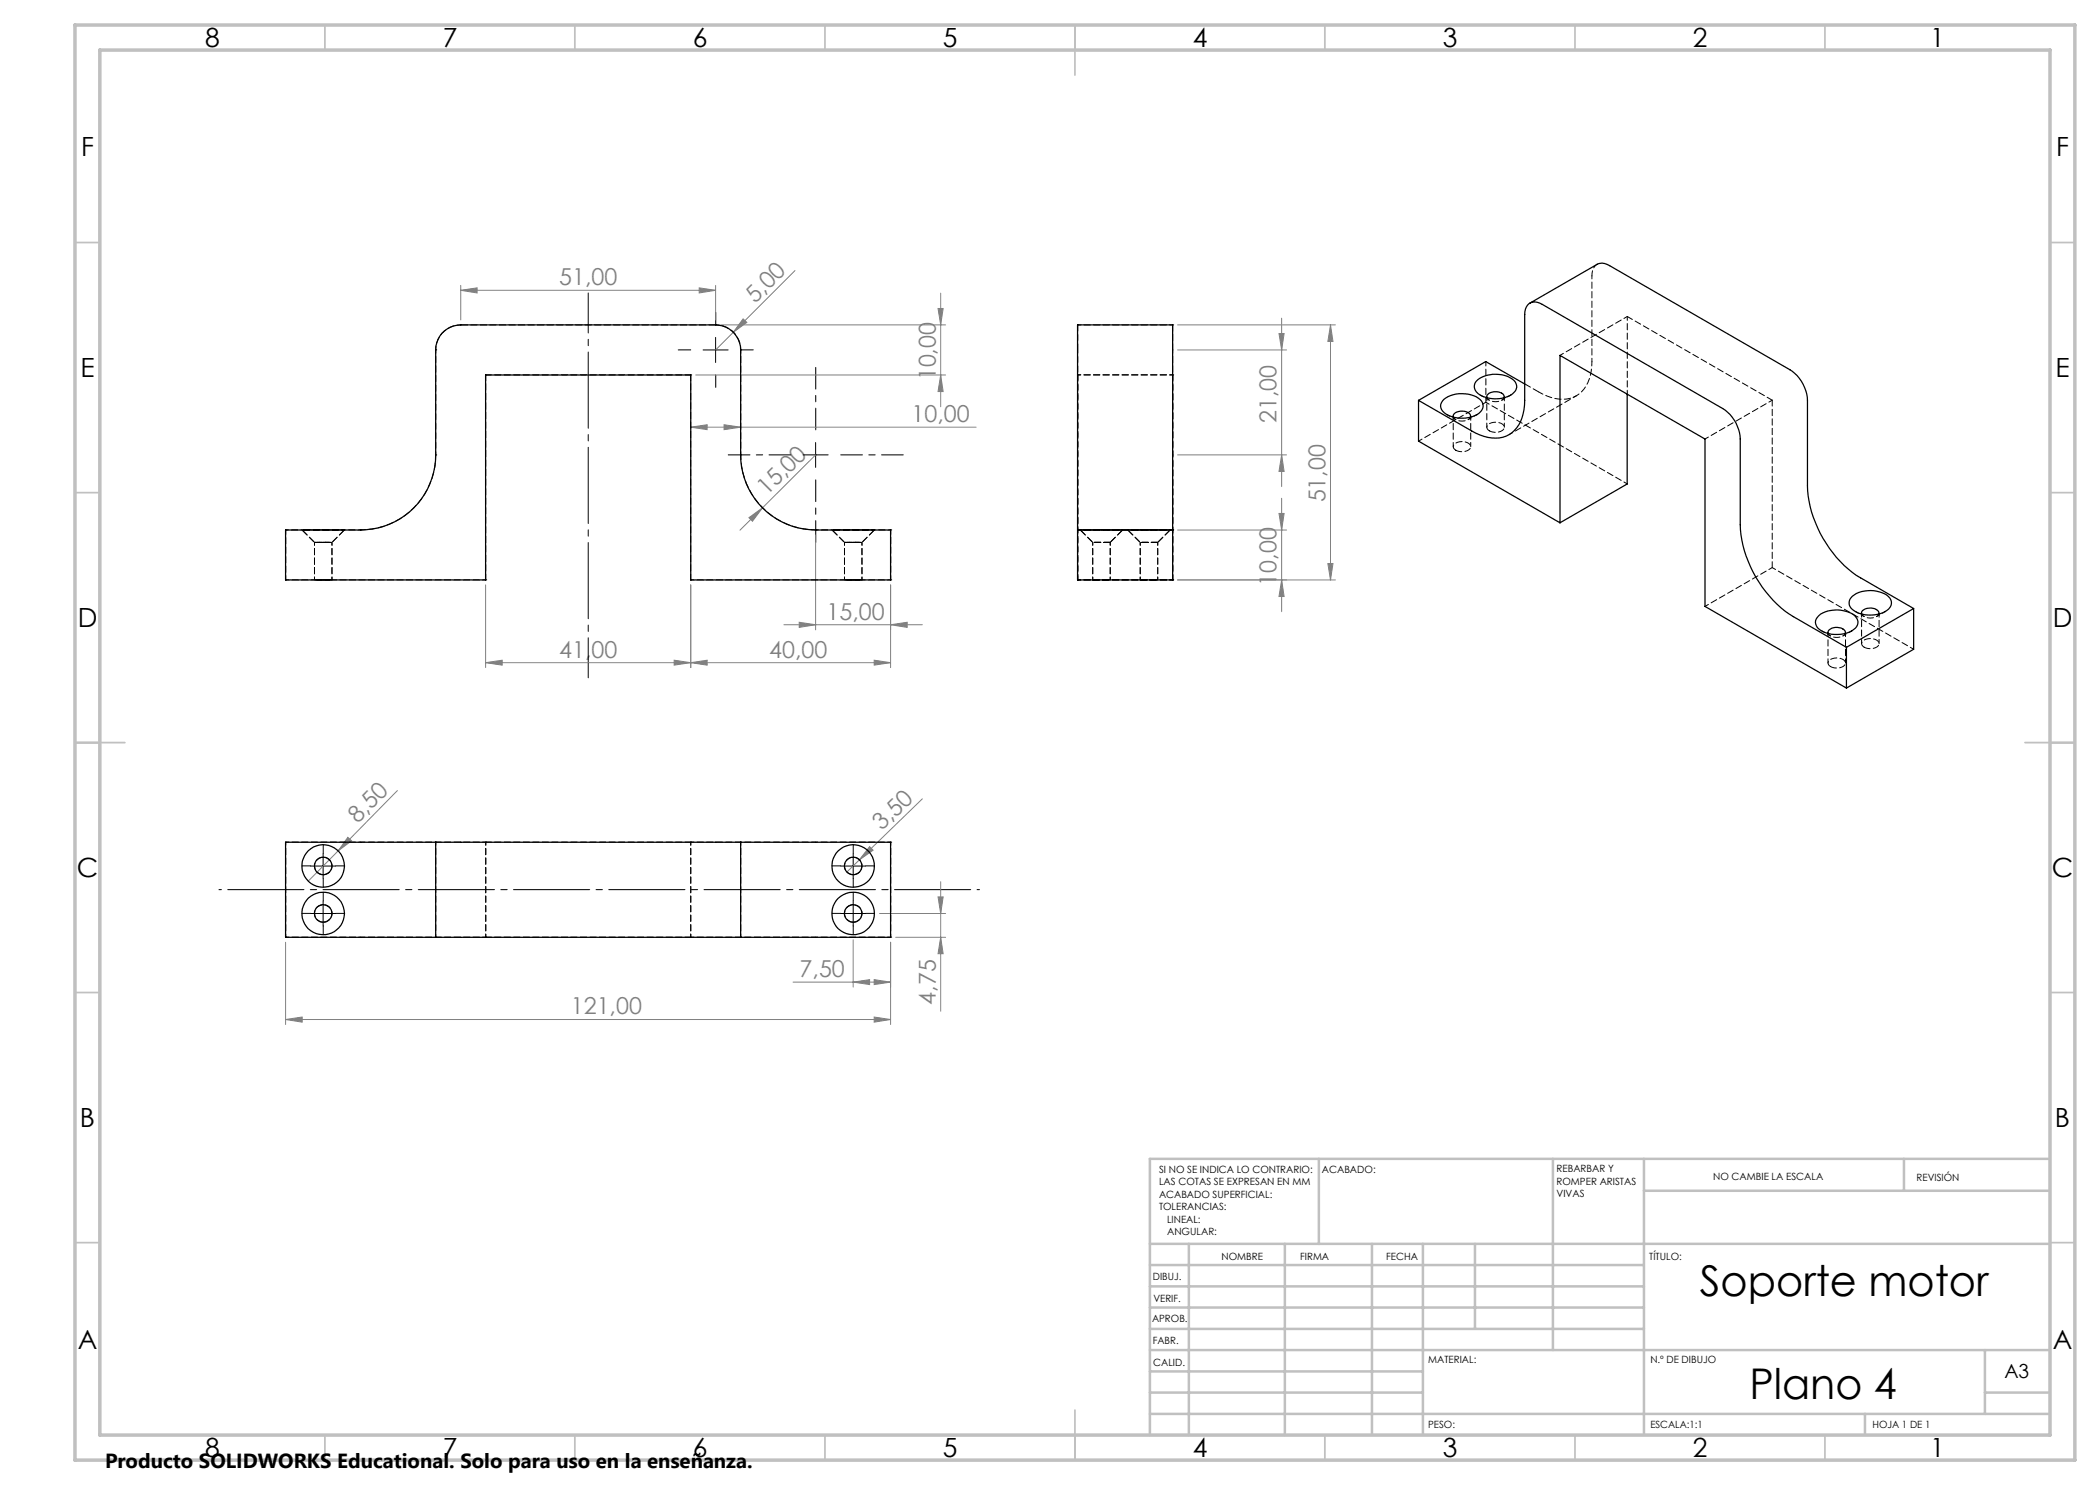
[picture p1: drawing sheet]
<svg xmlns="http://www.w3.org/2000/svg" width="420mm" height="297mm" viewBox="0 0 420 297" stroke-linecap="round" stroke-linejoin="round" font-family="sans-serif">
<g fill="none" stroke="#808080" stroke-width=".2">
<path d="M92.1 58.1l3.3-.5v1zM92.1 57.1v6.9M92.1 58.1h51M139.8 57.6l3.3 .5-3.3 .5zM143.1 57.1v6.9M159 54.1l-15.9 15.9M188.1 58.6v22.7M139.1 75h50M144.1 65h45M148.6 63.8l.8 .7-2.8 2zM187.6 61.7h1l-.5 3.3zM188.1 75l.5 3.3h-1z"/>
<path d="M235.5 65h31.6M235.5 70h21.8M255.8 66.7h1l-.5 3.3zM256.3 63.6v33.7M266.1 65v51M266.1 65l.5 3.3h-1zM138.1 85.4l3.3-.5v1zM138.1 85.4h57.1M144.8 84.9l3.3 .5-3.3 .5zM163.1 91l-10.6 10.6M235.5 91h21.8M256.3 99.7v22.6"/>
<path d="M256.3 91l.5 3.3h-1zM97.1 117v16.5M138.1 117v16.5M149.8 103.5l2.7-1.9-2 2.6zM152.5 101.6l-4.5 4.4M163.1 107v19M178.1 117v16.5M235.5 116h31.6M235.5 106h21.8M255.8 102.7h1l-.5 3.3zM256.3 116l.5 3.3h-1zM265.6 112.7h1l-.5 3.3z"/>
<path d="M97.1 132.5l3.3-.5v1zM97.1 132.5h81M134.8 132l3.3 .5-3.3 .5zM138.1 132.5l3.3-.5v1zM156.8 125h27.7M159.8 124.5l3.3 .5-3.3 .5zM174.8 132l3.3 .5-3.3 .5zM178.1 125l3.3-.5v1zM79.5 158.1l-11.9 12.1M184.5 159.8l-15.1 14.6M67.6 170.2l-5.9 6M69.6 167.5l.7 .7-2.7 2z"/>
<path d="M173.9 169.3l.7 .7-2.7 2zM187.6 179.4h1l-.5 3.3zM188.1 176.4v25.8M57.1 188.5v16.4M158.6 196.4h19.5M170.6 196.4l3.3-.5v1zM170.6 188v9.4M174.8 195.9l3.3 .5-3.3 .5zM175.9 182.7h13.2M178.1 188.5v16.4M179.1 187.5h10M188.1 187.5l.5 3.2h-1z"/>
<path d="M57.1 203.9l3.3-.5v1zM57.1 203.9h121M174.8 203.4l3.3 .5-3.3 .5z"/>
</g>
<path d="M158.1 91h-12.5M163.1 86v-12.5M163.1 96v12.5M168.1 91h12.5" fill="none" stroke="#000" stroke-width=".2" stroke-dasharray="15.2 1.3 1.3 1.3" stroke-dashoffset="10.9"/>
<g fill="none" stroke="#000" stroke-width=".2" stroke-dasharray="15.2 1.3 1.3 1.3">
<path d="M138.1 70h-2.5M143.1 65v-2.5M143.1 75v2.5M148.1 70h2.5M62.1 173.2h-1.7M64.6 170.7v-1.8M64.6 175.7v1.7M67.1 173.2h1.8M168.1 173.2h-1.7M170.6 170.7v-1.8M170.6 175.7v1.7M173.1 173.2h1.8"/>
<path d="M62.1 182.7h-1.7M64.6 180.2v-1.8M64.6 185.2v1.7M67.1 182.7h1.8M168.1 182.7h-1.7M170.6 180.2v-1.8M170.6 185.2v1.7M173.1 182.7h1.8"/>
</g>
<path d="M140.6 70h5M143.1 67.5v5M160.6 91h5M163.1 88.5v5M62.1 173.2h5M64.6 170.7v5M168.1 173.2h5M170.6 170.7v5M62.1 182.7h5M64.6 180.2v5M168.1 182.7h5M170.6 180.2v5" fill="none" stroke="#000" stroke-width=".2"/>
<path d="M117.6 58.6v77" fill="none" stroke="#000" stroke-width=".2" stroke-dasharray="15.2 1.3 1.3 1.3" stroke-dashoffset="7.2"/>
<path d="M195.9 177.9h-152.1" fill="none" stroke="#000" stroke-width=".2" stroke-dasharray="15.2 1.3 1.3 1.3" stroke-dashoffset="-1.8"/>
<g fill="none" stroke="#c0c0c0" stroke-width=".35">
<path d="M65 5v5M115 5v5M165 5v5M215 5v10M265 5v5M315 5v5M365 5v5M15 48.5h5M410 48.5h5M15 98.5h5M410 98.5h5M15 148.5h10"/>
<path d="M405 148.5h10M15 198.5h5M410 198.5h5M15 248.5h5M410 248.5h5M65 287v5M115 287v5M165 287v5M215 282v10M265 287v5M315 287v5M365 287v5"/>
</g>
<g fill="none" stroke="#c0c0c0" stroke-width=".5">
<path d="M263.8 231.8v17M310.6 231.8v38.2M328.8 231.8v55.2M328.8 238.2h81.2M380.8 231.8v6.4M410 231.8h-180v55.2M230 248.8h180M230 257.3h98.8M230 253h98.8M237.8 248.8v38.2M257 248.8v38.2M274.4 248.8v38.2"/>
<path d="M284.6 248.8v38.2M295 248.8v17M230 265.8h98.8M230 261.5h98.8M230 278.5h54.6M230 274.3h54.6M230 270h180M397 278.5h13M397 270v12.8M230 282.8h180M373 282.8v4.2"/>
</g>
<path d="M15 5h400v287h-400zM20 10h390v277h-390z" fill="none" stroke="#c0c0c0" stroke-width=".7"/>
<g fill="#808080">
<path d="M173.9 169.3l.7 .7-2.7 2z"/>
<path d="M149.8 103.5l2.7-1.9-2 2.6z"/>
<path d="M148.6 63.8l.8 .7-2.8 2z"/>
<path d="M69.6 167.5l.7 .7-2.7 2z"/>
<path d="M134.8 132l3.3 .5-3.3 .5zM97.1 132.5l3.3-.5v1zM139.8 57.6l3.3 .5-3.3 .5zM92.1 58.1l3.3-.5v1zM174.8 203.4l3.3 .5-3.3 .5zM57.1 203.9l3.3-.5v1zM174.8 195.9l3.3 .5-3.3 .5zM170.6 196.4l3.3-.5v1z"/>
<path d="M138.1 85.4l3.3-.5v1zM144.8 84.9l3.3 .5-3.3 .5z"/>
<path d="M138.1 132.5l3.3-.5v1zM174.8 132l3.3 .5-3.3 .5z"/>
<path d="M178.1 125l3.3-.5v1zM159.8 124.5l3.3 .5-3.3 .5z"/>
<path d="M265.6 112.7h1l-.5 3.3zM266.1 65l.5 3.3h-1z"/>
<path d="M188.1 75l.5 3.3h-1zM187.6 61.7h1l-.5 3.3zM256.3 91l.5 3.3h-1zM255.8 66.7h1l-.5 3.3zM188.1 187.5l.5 3.2h-1zM187.6 179.4h1l-.5 3.3z"/>
<path d="M255.8 102.7h1l-.5 3.3zM256.3 116l.5 3.3h-1z"/>
</g>
<g fill="none" stroke="#000" stroke-width=".25">
<path d="M88.3 66.7a5.2 5.2 0 0 1 3.8-1.7h51a5 5 0 0 1 5 5v21a15.1 15.1 0 0 0 15 15h15v10h-40v-41h-41v41h-40v-10h15a15.1 15.1 0 0 0 15-15v-21a5.3 5.3 0 0 1 1.2-3.3zM288.8 79.9a6.3 6.3 0 0 1 7.3 0 1.78 1.78 0 0 1-.7 3 6.2 6.2 0 0 1-6.8-.6 1.57 1.57 0 0 1 .2-2.4zM295.5 76a6.2 6.2 0 0 1 7.3 .1 1.65 1.65 0 0 1-.3 2.7 6.1 6.1 0 0 1-7.2-.4 1.61 1.61 0 0 1 .2-2.4zM297.4 79.5a1.18 1.18 0 0 1 1.4-1.2 1.49 1.49 0 0 1 2 1.2M304.9 76.8l-7.8-4.5-13.4 7.8M306 60.6l13.6-7.8a2.52 2.52 0 0 1 2.3 .3l36.1 20.8a7.7 7.7 0 0 1 3.5 6.1v17.2a23.3 23.3 0 0 0 10.6 18.4l10.6 6.1M325.4 78.8v18l-13.4 7.8M283.7 80.1l10.6 6.1a7.5 7.5 0 0 0 7.5 .7 7.5 7.5 0 0 0 3.1-6.8v-17.2a2.14 2.14 0 0 1 1.1-2.3 2.14 2.14 0 0 1 2.5 .3l36 20.8a7.7 7.7 0 0 1 3.6 6.1v17.1a23.3 23.3 0 0 0 10.6 18.4l10.6 6.2M283.7 80.1v8.1l28.3 16.4M290.7 83.4a1.05 1.05 0 0 1 1-1.1 1.91 1.91 0 0 1 2.4 .8v.3M215.5 106v-41h19v41M215.5 106h19"/>
<path d="M215.5 106v10h19v-10M312 104.6v-33.5l29 16.7v33.5l28.3 16.3M370.5 119.3a6.1 6.1 0 0 1 7.2 0 1.75 1.75 0 0 1-.7 3 6.3 6.3 0 0 1-6.8-.6 1.64 1.64 0 0 1 .3-2.4zM363.7 123.2a6.1 6.1 0 0 1 7.3 0 1.75 1.75 0 0 1-.7 3 6.3 6.3 0 0 1-6.8-.6 1.61 1.61 0 0 1 .2-2.4zM365.6 126.7a1.45 1.45 0 0 1 1.9-1.2l1.1 .3a.74 .74 0 0 1 .4 .9M369.3 129.5v8.1M372.3 122.8a1.45 1.45 0 0 1 1.9-1.2 1.29 1.29 0 0 1 1.6 1.2M382.7 121.7l-13.4 7.8M382.7 121.7v8.2l-13.4 7.7M87.1 168.4h61M87.1 168.4h-30v19.1h30M87.1 168.4v19.1"/>
<path d="M148.1 168.4h30v19.1h-30M148.1 168.4v19.1M87.1 187.5h61"/>
<circle cx="64.6" cy="173.2" r="1.75"/>
<circle cx="64.6" cy="173.2" r="4.3"/>
<circle cx="170.6" cy="173.2" r="4.2"/>
<circle cx="170.6" cy="173.2" r="1.75"/>
<circle cx="64.6" cy="182.7" r="1.76"/>
<circle cx="64.6" cy="182.7" r="4.3"/>
<circle cx="170.6" cy="182.7" r="4.2"/>
<circle cx="170.6" cy="182.7" r="1.76"/>
</g>
<g fill="none" stroke="#000" stroke-width=".2" stroke-dasharray="1.3 .6">
<path d="M87.1 70h.1M92.1 65h.1M97.1 75h.1M138.1 75h.1M143.1 65h.1M148.1 70h.1M215.5 65v5M215.5 65h.1M215.5 75h.1M234.5 65h.1M234.5 75h.1M234.5 70v-5"/>
<path d="M304.9 76.8l2.9 1.6M87.1 91h.1M148.1 91h.1M291.2 90a2.4 2.4 0 0 0 2.9-.4 .97 .97 0 0 0-1-1.2 2.08 2.08 0 0 0-2.4 .8 .8 .8 0 0 0 .5 .8M297.9 86.2a2.4 2.4 0 0 0 2.9-.5 .97 .97 0 0 0-.9-1.2 2.08 2.08 0 0 0-2.5 .8 .8 .8 0 0 0 .5 .9M57.1 106h.1M57.1 116h.1M64.6 116h1.8h-3.5h1.7M64.6 108.5h-1.7h3.5h-1.8M65.1 108.5h-2.2h3.5h-1.3M72.1 106h.1M97.1 116h.1"/>
<path d="M138.1 116h.1M163.1 106h.1M170.6 116h1.8h-3.5h1.7M170.6 108.5h-1.7h3.5h-1.8M171.1 108.5h-2.2h3.5h-1.3M178.1 106h.1M178.1 116h.1M215.5 116h.1M215.5 106h.1M218.5 116h3.5h-3.5M222 108.5h-3.5h3.5M222 108.5h-3.4h3.4"/>
<path d="M228 116h3.5h-3.5M231.5 108.5h-3.5h3.5M231.5 108.5h-3.4h3.4M234.5 106h.1M234.5 116h.1M366.1 133.3a2.4 2.4 0 0 0 2.9-.4 .97 .97 0 0 0-.9-1.2 2.08 2.08 0 0 0-2.5 .8 .8 .8 0 0 0 .5 .8M372.8 129.4a2.4 2.4 0 0 0 3-.4 .97 .97 0 0 0-1-1.2 2.08 2.08 0 0 0-2.5 .8 .8 .8 0 0 0 .5 .8M57.1 168.4h.1M87.1 168.4h.1M97.1 168.4h.1M138.1 168.4h.1M148.1 168.4h.1"/>
<path d="M178.1 168.4h.1M57.1 187.4h.1M87.1 187.4h.1M97.1 187.4h.1M138.1 187.4h.1M148.1 187.4h.1M178.1 187.4h.1"/>
</g>
<g fill="none" stroke="#000" stroke-width=".2" stroke-dasharray="1.3 .6" stroke-dashoffset=".7">
<path d="M234.5 75h-19M234.5 65h-19M62.9 108.5v7.5M66.4 116v-7.5M68.9 106h-8.5h8.5M168.9 108.5v7.5M172.4 116v-7.5M174.9 106h-8.5h8.5M215.5 106h19M218.5 108.5v7.5M220.3 106h-4.3h8.5h-4.2M222 116v-7.5"/>
<path d="M228 108.5v7.5M229.8 106h-4.3h8.5h-4.2M231.5 116v-7.5M234.5 106h-19M234.5 116h-19M57.1 168.4v19M87.1 168.4v19M97.1 168.4v19M138.1 168.4v19M148.1 187.4v-19M178.1 187.4v-19"/>
</g>
<g fill="none" stroke="#000" stroke-width=".2" stroke-dasharray="1.3 .6" stroke-dashoffset=".5">
<path d="M87.1 70a5 5 0 0 1 5-5M143.1 65a5 5 0 0 1 5 5M297.4 79.5a2.21 2.21 0 0 0 3.4 0M325.5 63.3l-13.5 7.8M325.5 63.3v15.5M290.7 83.4a2.21 2.21 0 0 0 3.4 0M297.2 80.5l28.3 16.3M297.2 80.5l-13.5 7.7M301.8 86.9l13.5-7.7M354.4 80l-13.4 7.8M354.4 113.5l-13.4 7.8M354.4 113.5l28.3 16.3"/>
<path d="M365.6 126.7a2.21 2.21 0 0 0 3.5 0M372.4 122.8a2.21 2.21 0 0 0 3.4 0"/>
</g>
<path d="M318.4 55.1a2.46 2.46 0 0 1 1-2.3M148.1 91a15 15 0 0 0 15 15M72.1 106a15 15 0 0 0 15-15" fill="none" stroke="#000" stroke-width=".2" stroke-dasharray="1.3 .6" stroke-dashoffset=".3"/>
<g fill="none" stroke="#000" stroke-width=".2" stroke-dasharray="1.3 .6" stroke-dashoffset=".4">
<path d="M297.2 72.3v8.2M297.4 79.3v6.2M307.8 78.4a7.5 7.5 0 0 0 7.5 .8 7.5 7.5 0 0 0 3.1-6.9M290.6 83.2v6.1M294.1 89.3v-6.1M300.9 85.5v-6.2M57.1 106v10M178.1 116v-10M215.5 116v-10M234.5 106v10M365.6 126.5v6.1M369.1 132.6v-6.1"/>
<path d="M372.3 122.6v6.1M375.8 128.7v-6.1"/>
</g>
<path d="M215.5 91v15M57.1 106h15M178.1 106h-15M234.5 106v-15" fill="none" stroke="#000" stroke-width=".2" stroke-dasharray="1.3 .6" stroke-dashoffset=".8"/>
<path d="M97.1 75v41M138.1 75h-41M215.5 75v41M234.5 75v41M354.4 80l-28.9-16.7M138.1 116v-41M215.5 116v-41M234.5 116v-41M354.4 113.5v-33.5M138.1 168.4h-41M138.1 187.4h-41" fill="none" stroke="#000" stroke-width=".2" stroke-dasharray="1.3 .6" stroke-dashoffset=".1"/>
<path d="M143.1 65h-51M64.6 174.9a1.75 1.75 0 0 0 1.6-2.5 1.75 1.75 0 0 0-2.9-.3 1.75 1.75 0 0 0 .9 2.8h.4M170.6 174.9a1.75 1.75 0 0 0 1.6-2.5 1.75 1.75 0 0 0-2.9-.3 1.75 1.75 0 0 0 .9 2.8h.4M64.6 184.4a1.75 1.75 0 0 0 1.6-2.5 1.75 1.75 0 0 0-2.9-.3 1.75 1.75 0 0 0 .9 2.8h.4M170.6 184.4a1.75 1.75 0 0 0 1.6-2.5 1.75 1.75 0 0 0-2.9-.3 1.75 1.75 0 0 0 .9 2.8h.4" fill="none" stroke="#000" stroke-width=".2" stroke-dasharray="1.3 .6" stroke-dashoffset="-.1"/>
<g fill="none" stroke="#000" stroke-width=".2" stroke-dasharray="1.3 .6" stroke-dashoffset=".6">
<path d="M318.4 55.1v17.2M87.1 70v21M215.5 70v21M234.5 70v21M296.1 79l1.8 1M148.1 91v-21M289.4 82.9l1.8 1M293.6 83.9l1.8-1M300.4 80l1.7-1M57.1 116h40M138.1 116h40M364.3 126.2l1.8 1"/>
<path d="M368.6 127.2l1.8-1M371.1 122.3l1.7 1M375.3 123.3l1.8-1M57.1 168.4h40M138.1 168.4h40M57.1 187.4h40M138.1 187.4h40"/>
</g>
<path d="M60.4 106l2.5 2.5M66.4 108.5l2.5-2.5M166.4 106l2.5 2.5M172.4 108.5l2.5-2.5M216 106l2.5 2.5M222 108.5l2.5-2.5M225.5 106l2.5 2.5M231.5 108.5l2.5-2.5" fill="none" stroke="#000" stroke-width=".2" stroke-dasharray="1.3 .6" stroke-dashoffset="-.2"/>
<g font-size="8.5">
<text x="340" y="259.3">Soporte motor</text>
<text x="349.9" y="279.7">Plano 4</text>
</g>
<g font-size="5.3">
<text x="41" y="9.5">8</text>
<text x="88.5" y="9.5">7</text>
<text x="138.5" y="9.5">6</text>
<text x="188.5" y="9.5">5</text>
<text x="238.5" y="9.5">4</text>
<text x="288.5" y="9.5">3</text>
<text x="338.5" y="9.5">2</text>
<text x="386" y="9.5">1</text>
<text x="16.2" y="31.2">F</text>
<text x="411.2" y="31.2">F</text>
<text x="16.1" y="75.5">E</text>
<text x="411.1" y="75.5">E</text>
<text x="15.5" y="125.5">D</text>
<text x="410.5" y="125.5">D</text>
<text x="15.4" y="175.5">C</text>
<text x="410.4" y="175.5">C</text>
<text x="16" y="225.5">B</text>
<text x="411" y="225.5">B</text>
<text x="15.5" y="269.7">A</text>
<text x="410.5" y="269.7">A</text>
<text x="41" y="291.5">8</text>
<text x="88.5" y="291.5">7</text>
<text x="138.5" y="291.5">6</text>
<text x="188.5" y="291.5">5</text>
<text x="238.5" y="291.5">4</text>
<text x="288.5" y="291.5">3</text>
<text x="338.5" y="291.5">2</text>
<text x="386" y="291.5">1</text>
</g>
<g font-size="4.7" fill="#808080">
<text x="111.9" y="57">51,00</text>
<text x="151" y="60.7" transform="rotate(-45 151 60.7)">5,00</text>
<text x="187.1" y="76.1" transform="rotate(-90 187.1 76.1)">10,00</text>
<text x="182.3" y="84.4">10,00</text>
<text x="255.3" y="84.6" transform="rotate(-90 255.3 84.6)">21,00</text>
<text x="153.3" y="99.3" transform="rotate(-45 153.3 99.3)">15,00</text>
<text x="265.1" y="100.5" transform="rotate(-90 265.1 100.5)">51,00</text>
<text x="255.3" y="117.1" transform="rotate(-90 255.3 117.1)">10,00</text>
<text x="165.3" y="123.9">15,00</text>
<text x="111.9" y="131.5">41,00</text>
<text x="153.8" y="131.5">40,00</text>
<text x="71.5" y="164.8" transform="rotate(-45 71.5 164.8)">8,50</text>
<text x="176.4" y="166.3" transform="rotate(-44 176.4 166.3)">3,50</text>
<text x="159.9" y="195.4">7,50</text>
<text x="114.2" y="202.9">121,00</text>
<text x="187.1" y="200.9" transform="rotate(-90 187.1 200.9)">4,75</text>
</g>
<text font-size="4.1" x="21" y="293.7">Producto SOLIDWORKS Educational. Solo para uso en la enseñanza.</text>
<text font-size="3.9" x="400.9" y="275.5">A3</text>
<g font-size="2">
<text x="231.8" y="234.6">SI NO SE INDICA LO CONTRARIO:</text>
<text x="231.8" y="237.1">LAS COTAS SE EXPRESAN EN MM</text>
<text x="231.8" y="239.6">ACABADO SUPERFICIAL:</text>
<text x="264.4" y="234.6">ACABADO:</text>
<text x="311.3" y="234.5">REBARBAR Y</text>
<text x="311.3" y="237">ROMPER ARISTAS</text>
<text x="311.3" y="239.5">VIVAS</text>
<text x="342.6" y="236">NO CAMBIE LA ESCALA</text>
<text x="383.3" y="236.2">REVISIÓN</text>
<text x="231.8" y="242.1">TOLERANCIAS:</text>
<text x="233.4" y="244.6">LINEAL:</text>
<text x="233.4" y="247.1">ANGULAR:</text>
<text x="244.3" y="252">NOMBRE</text>
<text x="260" y="251.9">FIRMA</text>
<text x="277.2" y="251.9">FECHA</text>
<text x="329.9" y="251.9">TÍTULO:</text>
<text x="230.6" y="256.1">DIBUJ.</text>
<text x="230.7" y="260.3">VERIF.</text>
<text x="230.4" y="264.4">APROB.</text>
<text x="230.5" y="268.8">FABR.</text>
<text x="230.7" y="273.1">CALID.</text>
<text x="285.6" y="272.5">MATERIAL:</text>
<text x="330.1" y="272.5">N.º DE DIBUJO</text>
<text x="285.6" y="285.5">PESO:</text>
<text x="330.1" y="285.6">ESCALA:1:1</text>
<text x="374.5" y="285.6">HOJA 1 DE 1</text>
</g>
</svg>
